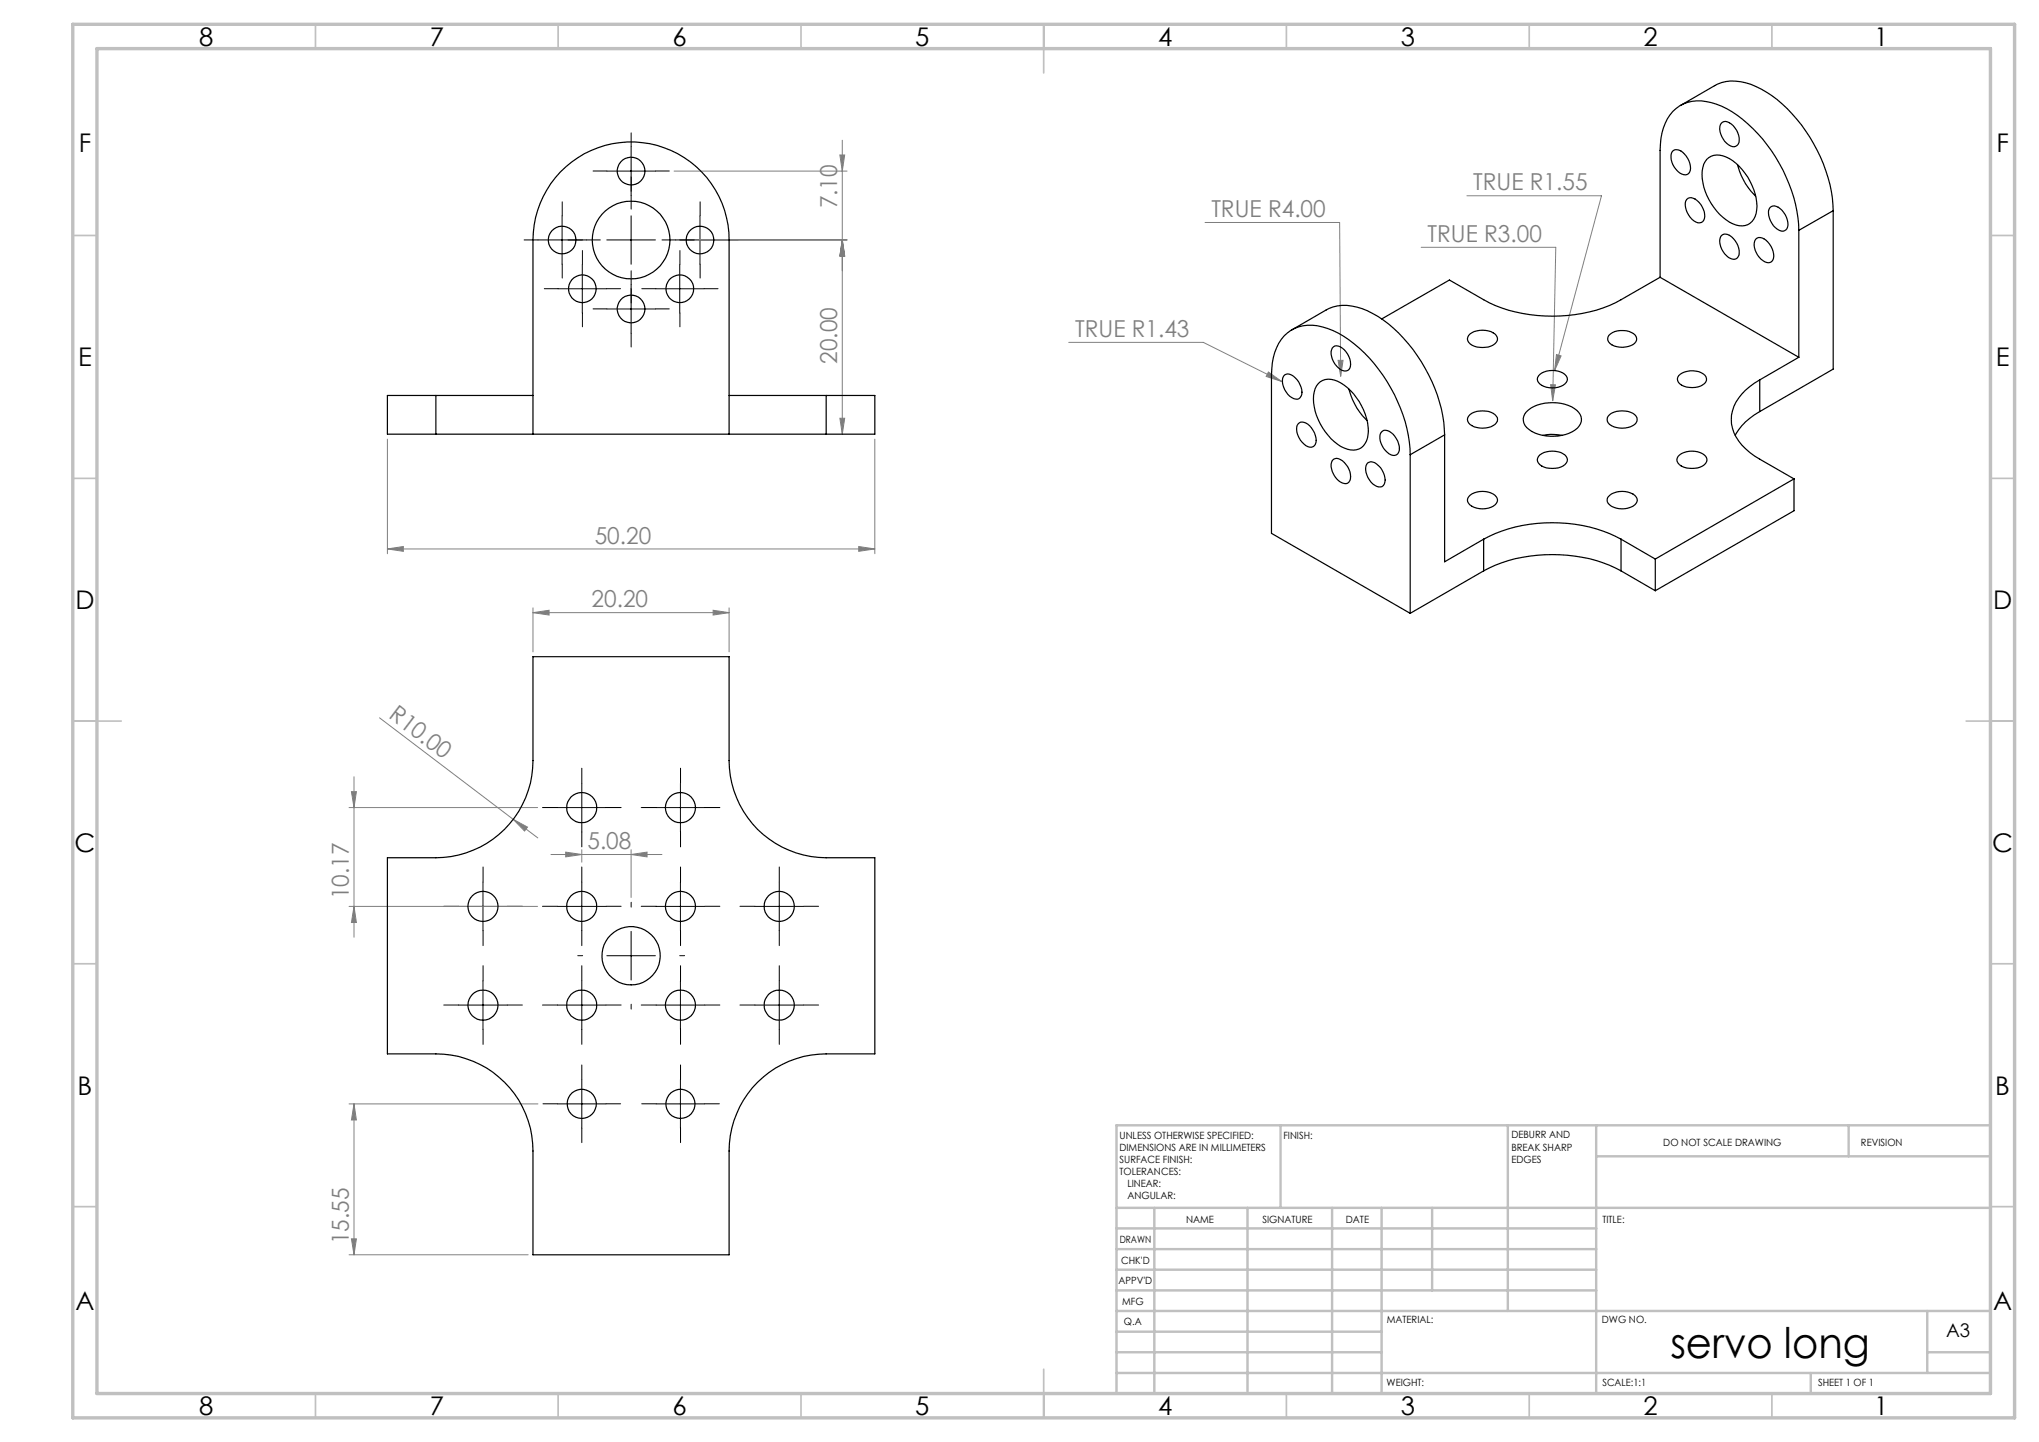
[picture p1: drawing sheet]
<svg xmlns="http://www.w3.org/2000/svg" width="420mm" height="297mm" viewBox="0 0 420 297" stroke-linecap="round" stroke-linejoin="round" font-family="sans-serif">
<g fill="none" stroke="#808080" stroke-width=".21">
<path d="M138.9 35.2h35.6M173 31.9h1l-.5 3.3zM173.5 28.9v60.5M144 49.4h30.5M173.5 49.4l.5 3.3h-1zM248.2 45.8h27.7l.3 31.7M292.7 50.9h27.8l-.7 31.6M302.2 40.3h27.7l-9.7 36M220.1 70.5h27.8l16.1 8.1M261.3 76.6l2.7 2-3.2-1.1zM275.6 74.2h1l-.4 3.3zM319.4 79.2l1 .1-.6 3.2z"/>
<path d="M320.6 73l1 .3-1.4 3zM79.8 90.4v23.6M173 86.1h1l-.5 3.3zM180.2 90.4v23.6M79.8 113.1l3.3-.5v1zM79.8 113.1h100.4M176.9 112.6l3.3 .5-3.3 .5zM109.8 126.2l3.3-.5v1zM109.8 125.2v9.1M109.8 126.2h40.4M146.9 125.7l3.3 .5-3.3 .5zM150.2 125.2v9.1"/>
<path d="M72.9 160v33M78.2 147.8l27.5 21M71.9 166.3h38.8M72.4 163.1h1l-.5 3.2zM105.7 168.8l3 1.6-.6 .8zM105.7 168.8l5.1 3.8M113.5 176h22.8M116.5 175.5l3.3 .5-3.3 .5zM119.8 175v2.6M130 176l3.3-.5v1zM130 175v9.9M71.9 186.7h38.8"/>
<path d="M72.9 186.7l.5 3.3h-1zM71.9 227.4h38.9M72.9 227.4l.5 3.3h-1zM72.9 227.4v31M71.9 258.4h36.9M72.4 255.2h1l-.5 3.2z"/>
</g>
<g fill="none" stroke="#000" stroke-width=".21" stroke-dasharray="15.2 1.3 1.3 1.3">
<path d="M125 35.2h-2.8M130 39.4v-3M130 30.2v-2.8M135 35.2h2.9M110.8 49.4h-2.8M115 59.5h-2.9M115.8 44.4v-2.8M115.8 54.4v2.9M120 54.5v-2.9M120 49.4h-3M120.8 49.4h2.9M125 59.5h2.8"/>
<path d="M130 59.4v3M130 40.2v2.9M130 58.6v-2.8M135.1 59.5h-2.9M139.2 49.4h-2.8M140 49.4h3M140.1 54.5v-2.9M144.2 44.4v-2.8M144.2 54.4v2.9M145.1 59.5h2.8M149.2 49.4h2.9M120 64.5v2.8"/>
<path d="M125 63.6h-2.8M130 68.6v2.9M135 63.6h2.9M140.1 64.5v2.8M114.8 166.3h-3.1M119.8 161.3v-3.1M119.8 171.3v3.1M124.8 166.3h3.1M135.2 166.3h-3.1M140.2 161.3v-3.1M140.2 171.3v3.1M145.2 166.3h3.1"/>
<path d="M94.5 186.7h-3.1M99.5 181.7v-3.1M99.5 191.7v3.1M104.5 186.7h3.1M114.8 186.7h-3.1M119.8 181.7v-3.1M119.8 191.7v3.1M120 196.8h-1M124.8 186.7h3.1M130 186.8v-1M135.2 186.7h-3.1M140 196.8h1"/>
<path d="M140.2 181.7v-3.1M140.2 191.7v3.1M145.2 186.7h3.1M155.5 186.7h-3.1M160.5 181.7v-3.1M160.5 191.7v3.1M165.5 186.7h3.1M94.5 207h-3.1M99.5 202v-3.1M99.5 212v3.1M104.5 207h3.1M114.8 207h-3.1"/>
<path d="M119.8 202v-3.1M119.8 212v3.1M124.8 207h3.1M130 206.8v1M135.2 207h-3.1M140.2 202v-3.1M140.2 212v3.1M145.2 207h3.1M155.5 207h-3.1M160.5 202v-3.1M160.5 212v3.1M165.5 207h3.1"/>
<path d="M114.8 227.3h-3M119.8 222.3v-3M119.8 232.3v3M124.8 227.3h3M135.2 227.3h-3M140.2 222.3v-3M140.2 232.3v3M145.2 227.3h3"/>
</g>
<g fill="none" stroke="#000" stroke-width=".21">
<path d="M125 35.2h10M130 30.2v10M110.8 49.4h10M114.9 59.5h10.1M115.8 44.4v10M119.9 54.5v10M125 49.4h10M130 44.4v10M130 58.6v10M135 59.5h10M139.2 49.4h10M140 54.5v10"/>
<path d="M144.2 44.4v10M125 63.6h10M114.8 166.3h10M119.8 161.4v9.9M135.1 166.3h10.1M140.2 161.4v9.9M94.5 186.7h10M99.5 181.7v10M114.8 186.7h10M119.8 181.7v10M125 196.8h10M130 191.8v10.1"/>
<path d="M135.1 186.7h10.1M140.2 181.7v10M155.5 186.7h10M160.5 181.7v10M94.5 207h10M99.5 202v10M114.8 207h10M119.8 202v10M135.1 207h10.1M140.2 202v10M155.5 207h10M160.5 202v10"/>
<path d="M114.8 227.4h10M119.8 222.4v10M135.1 227.4h10.1M140.2 222.4v10"/>
</g>
<g fill="none" stroke="#c0c0c0" stroke-width=".35">
<path d="M65 5v5M115 5v5M165 5v5M215 5v10M265 5v5M315 5v5M365 5v5M15 48.5h5M410 48.5h5M15 98.5h5M410 98.5h5M15 148.5h10"/>
<path d="M405 148.5h10M15 198.5h5M410 198.5h5M15 248.5h5M410 248.5h5M65 287v5M115 287v5M165 287v5M215 282v10M265 287v5M315 287v5M365 287v5"/>
</g>
<g fill="none" stroke="#c0c0c0" stroke-width=".5">
<path d="M263.8 231.8v17M310.6 231.8v38.2M328.8 231.8v55.2M328.8 238.2h81.2M380.8 231.8v6.4M410 231.8h-180v55.2M230 248.8h180M230 257.3h98.8M230 253h98.8M237.8 248.8v38.2M257 248.8v38.2M274.4 248.8v38.2"/>
<path d="M284.6 248.8v38.2M295 248.8v17M230 265.8h98.8M230 261.5h98.8M230 278.5h54.6M230 274.3h54.6M230 270h180M397 278.5h13M397 270v12.8M230 282.8h180M373 282.8v4.2"/>
</g>
<path d="M15 5h400v287h-400zM20 10h390v277h-390z" fill="none" stroke="#c0c0c0" stroke-width=".7"/>
<g fill="#808080">
<path d="M105.7 168.8l3 1.6-.6 .8z"/>
<path d="M79.8 113.1l3.3-.5v1zM176.9 112.6l3.3 .5-3.3 .5zM275.6 74.2l.6 3.3 .4-3.3zM261.3 76.6l-.5 .9 3.2 1.1zM320.6 73l-.4 3.3 1.4-3zM319.4 79.2l.4 3.3 .6-3.2zM109.8 126.2l3.3-.5v1zM146.9 125.7l3.3 .5-3.3 .5zM116.5 175.5l3.3 .5-3.3 .5zM130 176l3.3-.5v1z"/>
<path d="M173 31.9h1l-.5 3.3zM173.5 49.4l.5 3.3h-1zM173.5 49.4l.5 3.3h-1zM173 86.1h1l-.5 3.3zM72.4 163.1h1l-.5 3.2zM72.9 186.7l.5 3.3h-1zM72.9 227.4l.5 3.3h-1zM72.4 255.2h1l-.5 3.2z"/>
</g>
<g fill="none" stroke="#000" stroke-width=".25">
<path d="M344.5 31.2a1.65 1.65 0 0 1 2.5 .5 3.7 3.7 0 0 1 1 3.8 1.31 1.31 0 0 1-2 .1 3.7 3.7 0 0 1-1.5-4.4zM346.1 21.7l7.1-4.1a9.8 9.8 0 0 1 9.6 .7 30.1 30.1 0 0 1 12.2 14.1 27.6 27.6 0 0 1 2.6 11M351.6 32.8a3.7 3.7 0 0 1 4.6-.1 12.3 12.3 0 0 1 5.6 10.5 3.2 3.2 0 0 1-4.9 2.9 12.1 12.1 0 0 1-6.3-10.9 4 4 0 0 1 1-2.4zM354.5 25.4a1.43 1.43 0 0 1 2.2 .2 3.9 3.9 0 0 1 1.3 4.1 1.27 1.27 0 0 1-2 .1 3.8 3.8 0 0 1-1.5-4.4zM357.9 33.9a14.2 14.2 0 0 0 3.7 6.5M341.9 57.1l-8 4.6a31.3 31.3 0 0 1-21.8 2.5 24 24 0 0 1-6.5-2.5l-7-4-14 8M341.9 57.1l28.6 16.5M347.4 41.1a1.43 1.43 0 0 1 2.1 .2 3.9 3.9 0 0 1 1.4 4.1 1.3 1.3 0 0 1-2 .1 4.2 4.2 0 0 1-1.7-4.1zM354.5 48.6a1.65 1.65 0 0 1 2.5 .5 3.6 3.6 0 0 1 1 3.8 1.3 1.3 0 0 1-2 .1 3.8 3.8 0 0 1-1.5-4.4zM361.6 49.3a1.65 1.65 0 0 1 2.5 .5 3.7 3.7 0 0 1 1.1 3.8 1.28 1.28 0 0 1-2.1 .1 3.7 3.7 0 0 1-1.5-4.4zM364.6 42.8a1.43 1.43 0 0 1 2.1 .2 4 4 0 0 1 1.4 4.1 1.27 1.27 0 0 1-2 .1 4.2 4.2 0 0 1-1.7-4.1zM370.5 47.4a31.5 31.5 0 0 0-14.8-25 10.6 10.6 0 0 0-9-1 9.1 9.1 0 0 0-4.7 8.3l-.1 27.4"/>
<path d="M370.5 47.4v26.2M377.6 43.4l-7.1 4M377.6 43.4v32.6l-15.1 8.8M264.6 77.2a1.77 1.77 0 0 1 2.2 .7 3.8 3.8 0 0 1 1.2 3.7 1.18 1.18 0 0 1-1.9 .3 3.9 3.9 0 0 1-1.7-4.4zM266.1 67.9l7.1-4.1a8.6 8.6 0 0 1 7.4-.2 26.5 26.5 0 0 1 12.9 12.2 29.4 29.4 0 0 1 4.1 13.8M271.5 79a3.6 3.6 0 0 1 4.7-.1 12.3 12.3 0 0 1 5.6 10.6 3.2 3.2 0 0 1-4.9 2.8 12 12 0 0 1-6.3-10.9 4 4 0 0 1 .9-2.4zM274.7 71.4a1.81 1.81 0 0 1 2.2 .6 3.5 3.5 0 0 1 .9 4.1 1.56 1.56 0 0 1-2.1-.3 3.8 3.8 0 0 1-1.3-4.1zM302.8 68.8a4.4 4.4 0 0 1 5.4 .3 1.44 1.44 0 0 1-1.1 2.2 4.5 4.5 0 0 1-4.6-.8 1.16 1.16 0 0 1 .3-1.7zM317.2 77.1a4.3 4.3 0 0 1 5.4 .3 1.29 1.29 0 0 1-.7 2 4.3 4.3 0 0 1-5-.6 1.12 1.12 0 0 1 .3-1.7zM331.4 69.1a4.2 4.2 0 0 1 5.4-.1 1.32 1.32 0 0 1 .2 1.4 1.32 1.32 0 0 1-1.1 .8 4.2 4.2 0 0 1-4.5-.8 1.15 1.15 0 0 1 0-1.3zM345.8 77.4a4.1 4.1 0 0 1 5.6 .2 1.45 1.45 0 0 1-1.1 1.9 4.4 4.4 0 0 1-4.6-.8 1.09 1.09 0 0 1 .1-1.3zM362.5 78.2a10.7 10.7 0 0 0-5.8 7.3 8.3 8.3 0 0 0 3.7 7.7l2.1 1.4 7 4"/>
<path d="M362.5 78.2v6.6M370.5 73.6l-8 4.6M89.8 81.5h20M89.8 89.4h20M89.8 81.5h-10v7.9h10M89.8 81.5v7.9M109.8 89.4v-40a20.2 20.2 0 0 1 20.2-20.2 20.2 20.2 0 0 1 20.2 20.2v40M109.8 89.4h40.4M150.2 81.5h20M150.2 89.4h20M170.2 81.5h10v7.9h-10M170.2 81.5v7.9"/>
<path d="M267.3 87.4a1.39 1.39 0 0 1 2.1 0 4 4 0 0 1 1.5 4.1 1.23 1.23 0 0 1-1.9 .3 3.9 3.9 0 0 1-1.7-4.4zM274.7 94.6a1.95 1.95 0 0 1 2.5 1.1 3.2 3.2 0 0 1 .6 3.6 1.59 1.59 0 0 1-2.1-.3 3.8 3.8 0 0 1-1.3-4.1zM277.8 80.1a13.9 13.9 0 0 0 3.8 6.5M281.8 95.3a1.77 1.77 0 0 1 2.2 .7 3.8 3.8 0 0 1 1.2 3.7 1.23 1.23 0 0 1-2 .3 3.9 3.9 0 0 1-1.6-4.4zM284.5 89.1a1.36 1.36 0 0 1 2.1 0 4 4 0 0 1 1.5 4.1 1.23 1.23 0 0 1-2 .3 3.9 3.9 0 0 1-1.6-4.4zM290.5 93.7a31.8 31.8 0 0 0-13.7-24.5 11.9 11.9 0 0 0-9.3-1.9 8.4 8.4 0 0 0-5.4 7.5l-.2 2.4v32.7l28.6 16.4M290.5 93.7v32.6M297.6 89.6l-7.1 4.1M297.6 89.6v26.1l8-4.6M302.8 85.4a4.4 4.4 0 0 1 5.4 .3 1.24 1.24 0 0 1-.6 2 4.4 4.4 0 0 1-5.1-.6 1.16 1.16 0 0 1 .3-1.7zM314.4 84.8a8.6 8.6 0 0 1 9.3-1 3.1 3.1 0 0 1 2 3 4.7 4.7 0 0 1-4 2.9 8.4 8.4 0 0 1-7.2-1.6 2.3 2.3 0 0 1-.1-3.3zM317.2 93.7a4.4 4.4 0 0 1 5.4 .3 1.44 1.44 0 0 1-1.1 2.2 4.5 4.5 0 0 1-4.6-.8 1.16 1.16 0 0 1 .3-1.7z"/>
<path d="M317.7 89.7h.1a9 9 0 0 1 4 0M331.5 85.4a4.7 4.7 0 0 1 5.2 0 1.31 1.31 0 0 1-.4 2.3 4.5 4.5 0 0 1-5-.6 1.25 1.25 0 0 1 .2-1.7zM345.7 94a4.3 4.3 0 0 1 5.7 0 1.44 1.44 0 0 1-1.2 2.2 4.5 4.5 0 0 1-4.5-.8 1.08 1.08 0 0 1 0-1.4zM362.5 84.8a12.1 12.1 0 0 0-5.1 4.9M369.5 98.6l-28.5 16.5M369.5 98.6v6.6l-28.5 16.5M302.8 102a4.3 4.3 0 0 1 5.4 .3 1.29 1.29 0 0 1-.6 2 4.3 4.3 0 0 1-5.1-.6 1.12 1.12 0 0 1 .3-1.7zM305.6 111.1a31.2 31.2 0 0 1 28.3 0M305.6 117.6a31.5 31.5 0 0 1 28.3 0M305.6 111.1v6.5M305.6 117.6l-15.1 8.7M331.3 102.3a4.2 4.2 0 0 1 5.7 0 1.29 1.29 0 0 1-.7 2 4.4 4.4 0 0 1-5-.6 1.17 1.17 0 0 1 0-1.4z"/>
<path d="M333.9 111.1l7.1 4M333.9 111.1v6.5M333.9 117.6l7.1 4.1M341 115.1v6.6M109.8 135.3h40.4v21.4a20 20 0 0 0 20 20h10v40.4h-10a20 20 0 0 0-20 20v21.3h-40.4v-21.3a20 20 0 0 0-20-20h-10v-40.4h10a20 20 0 0 0 20-20z"/>
<circle cx="130" cy="35.2" r="2.86"/>
<circle cx="115.8" cy="49.4" r="2.84"/>
<circle cx="120" cy="59.5" r="2.84"/>
<circle cx="130" cy="49.4" r="8"/>
<circle cx="140" cy="59.5" r="2.84"/>
<circle cx="144.2" cy="49.4" r="2.84"/>
<circle cx="130" cy="63.6" r="2.86"/>
<circle cx="119.8" cy="166.3" r="3.1"/>
<circle cx="140.2" cy="166.3" r="3.1"/>
<circle cx="99.5" cy="186.7" r="3.1"/>
<circle cx="119.8" cy="186.7" r="3.1"/>
<circle cx="130" cy="196.9" r="6"/>
<circle cx="140.2" cy="186.7" r="3.1"/>
<circle cx="160.5" cy="186.7" r="3.1"/>
<circle cx="99.5" cy="207" r="3.1"/>
<circle cx="119.8" cy="207" r="3.1"/>
<circle cx="140.2" cy="207" r="3.1"/>
<circle cx="160.5" cy="207" r="3.1"/>
<circle cx="119.8" cy="227.4" r="3"/>
<circle cx="140.2" cy="227.4" r="2.99"/>
</g>
<text font-size="8.7" x="344.1" y="279.6">servo long</text>
<g font-size="5.3">
<text x="41" y="9.5">8</text>
<text x="88.5" y="9.5">7</text>
<text x="138.5" y="9.5">6</text>
<text x="188.5" y="9.5">5</text>
<text x="238.5" y="9.5">4</text>
<text x="288.5" y="9.5">3</text>
<text x="338.5" y="9.5">2</text>
<text x="386" y="9.5">1</text>
<text x="16.2" y="31.2">F</text>
<text x="411.2" y="31.2">F</text>
<text x="16.1" y="75.5">E</text>
<text x="411.1" y="75.5">E</text>
<text x="15.5" y="125.5">D</text>
<text x="410.5" y="125.5">D</text>
<text x="15.4" y="175.5">C</text>
<text x="410.4" y="175.5">C</text>
<text x="16" y="225.5">B</text>
<text x="411" y="225.5">B</text>
<text x="15.5" y="269.7">A</text>
<text x="410.5" y="269.7">A</text>
<text x="41" y="291.5">8</text>
<text x="88.5" y="291.5">7</text>
<text x="138.5" y="291.5">6</text>
<text x="188.5" y="291.5">5</text>
<text x="238.5" y="291.5">4</text>
<text x="288.5" y="291.5">3</text>
<text x="338.5" y="291.5">2</text>
<text x="386" y="291.5">1</text>
</g>
<g font-size="4.8" fill="#808080">
<text x="303.5" y="39.2">TRUE R1.55</text>
<text x="172.4" y="42.9" transform="rotate(-90 172.4 42.9)">7.10</text>
<text x="249.5" y="44.7">TRUE R4.00</text>
<text x="294.1" y="49.8">TRUE R3.00</text>
<text x="221.5" y="69.4">TRUE R1.43</text>
<text x="172.4" y="74.9" transform="rotate(-90 172.4 74.9)">20.00</text>
<text x="122.5" y="112">50.20</text>
<text x="121.9" y="125.1">20.20</text>
<text x="79.9" y="147.7" transform="rotate(37 79.9 147.7)">R10.00</text>
<text x="121" y="174.9">5.08</text>
<text x="71.8" y="185.2" transform="rotate(-90 71.8 185.2)">10.17</text>
<text x="71.8" y="256.3" transform="rotate(-90 71.8 256.3)">15.55</text>
</g>
<text font-size="3.9" x="400.9" y="275.5">A3</text>
<g font-size="2.1">
<text x="230.6" y="234.6">UNLESS OTHERWISE SPECIFIED:</text>
<text x="230.6" y="237.1">DIMENSIONS ARE IN MILLIMETERS</text>
<text x="230.6" y="239.5">SURFACE FINISH:</text>
<text x="264.4" y="234.5">FINISH:</text>
<text x="311.3" y="234.5">DEBURR AND</text>
<text x="311.3" y="237">BREAK SHARP</text>
<text x="311.3" y="239.5">EDGES</text>
<text x="342.6" y="235.9">DO NOT SCALE DRAWING</text>
<text x="383.3" y="236.1">REVISION</text>
<text x="230.6" y="242">TOLERANCES:</text>
<text x="232.2" y="244.5">LINEAR:</text>
<text x="232.2" y="247">ANGULAR:</text>
<text x="244.3" y="252">NAME</text>
<text x="260" y="251.9">SIGNATURE</text>
<text x="277.2" y="251.9">DATE</text>
<text x="330.1" y="251.9">TITLE:</text>
<text x="230.6" y="256.1">DRAWN</text>
<text x="230.9" y="260.3">CHK'D</text>
<text x="230.4" y="264.4">APPV'D</text>
<text x="231.1" y="268.8">MFG</text>
<text x="231.5" y="273">Q.A</text>
<text x="285.6" y="272.5">MATERIAL:</text>
<text x="330" y="272.5">DWG NO.</text>
<text x="285.6" y="285.5">WEIGHT:</text>
<text x="330.1" y="285.6">SCALE:1:1</text>
<text x="374.5" y="285.6">SHEET 1 OF 1</text>
</g>
</svg>
